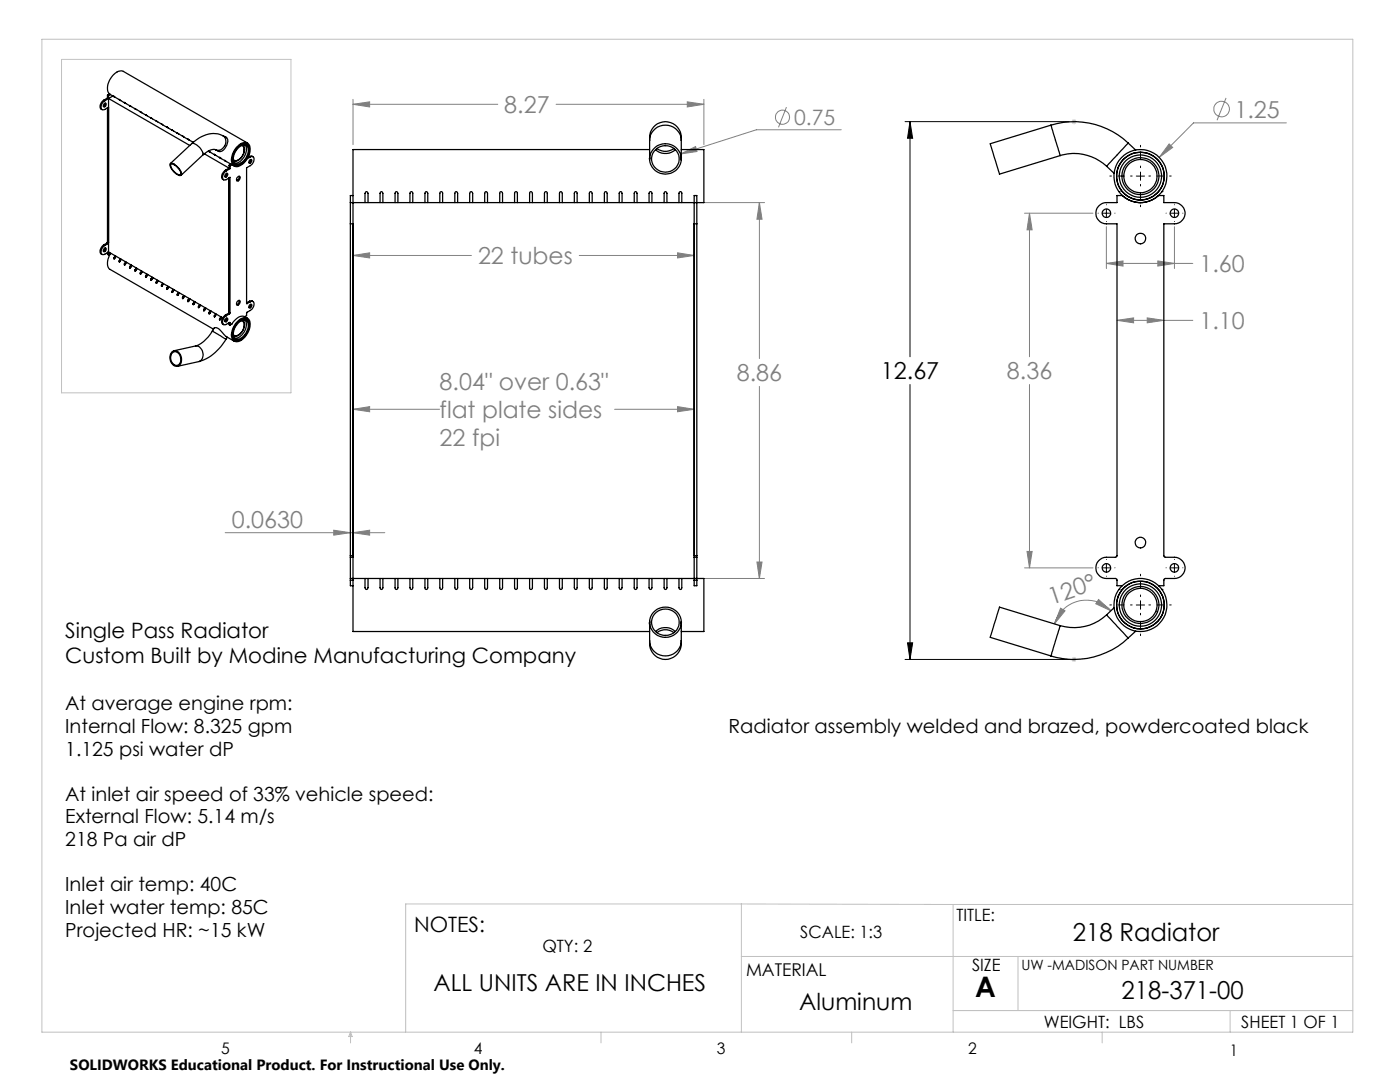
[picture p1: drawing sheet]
<svg xmlns="http://www.w3.org/2000/svg" width="279mm" height="216mm" viewBox="0 0 279 216" stroke-linecap="round" stroke-linejoin="round" font-family="sans-serif">
<g fill="none" stroke="#c0c0c0" stroke-width=".2">
<path d="M8.4 7.8h261.6v198.2h-261.6zM12.3 11.9h45.8v66.5h-45.8zM213.9 24.3h1M214 23.9l.7 .7M214.3 23.8v1M214.7 23.9l-.7 .7M213.9 131.6h1M214 131.2l.7 .7M214.3 131.1v1M214.7 131.2l-.7 .7M148 180.4v25.6M148 180.4h-67v25.6"/>
<path d="M148 190.9h122M148 180.4l42.2 .1M190.2 180.5v25.5M190.2 180.5h79.8M203.2 190.9v10.7M70 206v2.1M70 206l.3 .8h-.7zM119.9 206v2.1M170 206v2.1M190.2 201.6h79.8M220 206v2.1M245.5 201.6v4.4"/>
</g>
<g fill="none" stroke="#808080" stroke-width=".2">
<path d="M70.4 19.8v9.1M140.5 19.8v9.1M244.7 19.5l-1.8 4.5M70.4 20.8l3.4-.5v1zM70.4 20.8h28.9M111 20.8h29.5M135.8 30.7l3-1.5 .3 1zM137.2 20.3l3.3 .5-3.3 .5zM157 21.4l-1.6 4M167.9 25.9h-16.9l-15.2 4.8M233.3 28.7l.7 .7-2.6 2zM256.7 24.5h-18.5l-6.8 6.9"/>
<path d="M70.4 51l3.4-.6v1.1zM70.4 51h23.7M115.6 51h22.9M135.2 50.4l3.3 .6-3.3 .5zM139.5 40.4h13.1M151.6 40.4l.5 3.3h-1zM151.6 40.4v31.1M204.5 42.5h13.6M205.5 42.5l.5 3.4h-1zM205.5 42.5v28.7M220.8 52.6l3.3-.5v1zM220.8 45.2v8.4"/>
<path d="M220.8 52.6h17.3M231.1 52.1l3.3 .5-3.3 .5zM234.4 45.2v8.4M151.6 77.1v38.3M205.5 76.7v36.6M222.9 63.9l3.3-.5v1zM222.9 63.9h15.2M229 63.4l3.3 .5-3.3 .5zM70.4 81.7l3.4-.6v1.1zM70.4 81.7h17.3M122.7 81.7h15.8M135.2 81.1l3.3 .6-3.3 .5z"/>
<path d="M44.9 106.3h31.9M66.6 105.8l3.3 .5-3.3 .5zM70.4 106.3l3.4-.5v1zM139.5 115.4h13.1M151.1 112.1h1l-.5 3.3zM204.5 113.3h13.6M205 110h1l-.5 3.3zM219.3 119.6l2.4 2.3-3-1.4zM211.7 121.4l.8 .5-2.1 2.6zM221.7 121.9a6.7 6.7 0 0 0-11.3 2.6"/>
<circle cx="156.2" cy="23.4" r="1.41"/>
<circle cx="243.8" cy="21.8" r="1.55"/>
</g>
<g fill="none" stroke="#000" stroke-width=".2">
<path d="M180.6 24.3h32.8M181.6 24.3l.5 3.3h-1zM181.6 24.3v46.9M226.8 35.1h1.6M227.6 34.3v1.7M220 42.5h1.7M220.8 41.7v1.7M233.5 42.5h1.7M234.4 41.7v1.7M181.6 76.7v54.9M220 113.3h1.7M220.8 112.5v1.7"/>
<path d="M227.6 119.9v1.7M233.5 113.3h1.7M234.4 112.5v1.7M180.6 131.6h32.8M181.1 128.3h1l-.5 3.3zM226.8 120.7h1.6"/>
</g>
<path d="M225.9 35.1h-4.4M227.6 33.5v-4.5M227.6 36.8v4.4M229.3 35.1h4.4M227.6 119v-4.4M225.9 120.7h-4.4M227.6 122.4v4.4M229.3 120.7h4.4" fill="none" stroke="#000" stroke-width=".2" stroke-dasharray="15.2 1.3 1.3 1.3" stroke-dashoffset="14.9"/>
<g fill="none" stroke="#000" stroke-width=".2" stroke-dasharray="15.2 1.3 1.3 1.3">
<path d="M219.2 42.5h-.1M220.8 40.9v-.1M220.8 44.2h.1M222.5 42.5h.1M232.7 42.5h.1M234.4 40.9v-.1M234.4 44.2h.1M236.1 42.5h.1M219.2 113.3h-.1M220.8 111.6h.1M220.8 115h.1M222.5 113.3h.1"/>
<path d="M232.7 113.3h.1M234.4 111.6h.1M234.4 115h.1M236.1 113.3h.1"/>
</g>
<path d="M181.1 128.3h1l-.5 3.3zM181.6 24.3l.5 3.3h-1z" fill="#000"/>
<g fill="#808080">
<path d="M135.8 30.7l3-1.5 .3 1z"/>
<path d="M66.6 105.8l3.3 .5-3.3 .5zM70.4 106.3l3.4-.5v1zM151.6 40.4l.5 3.3h-1zM151.1 112.1h1l-.5 3.3zM233.3 28.7l-1.9 2.7 2.6-2zM205.5 42.5l.5 3.4h-1zM205 110h1l-.5 3.3z"/>
<path d="M220.8 52.6l3.3-.5v1zM231.1 52.1l3.3 .5-3.3 .5z"/>
<path d="M222.9 63.9l3.3-.5v1zM229 63.4l3.3 .5-3.3 .5z"/>
<path d="M70.4 81.7l3.4-.6v1.1zM135.2 81.1l3.3 .6-3.3 .5zM70.4 51l3.4-.6v1.1zM135.2 50.4l3.3 .6-3.3 .5z"/>
<path d="M137.2 20.3l3.3 .5-3.3 .5zM70.4 20.8l3.4-.5v1z"/>
<path d="M219.3 119.6l2.4 2.3-3-1.4zM211.7 121.4l.8 .5-2.1 2.6z"/>
</g>
<g fill="none" stroke="#000" stroke-width=".25">
<path d="M21.4 19.5l.3 .1M21.4 19.5l-.7 .5M21.4 19l.3 .1M21.4 19v.5M21.7 19.1v31.2l22.8 13.1M21.7 19.6l-.8 .5M21.7 19.6l16.2 9.4M21.8 18.8h.1M21.8 18.8l-.4 .2M22 18.8a2.21 2.21 0 0 1-.2-2.7 2.67 2.67 0 0 1 2.8-1.9l24.8 14.3M22 18.8l.8 .5M22 18.9l-.3 .2"/>
<path d="M22.5 19.2l-.8 .4M22.8 19.3l1 .6M22.8 19.2v.1M23.8 19.9l1.1 .7-.1-.1M23.8 19.9h.1M20.7 20a1.22 1.22 0 0 0-.5 1.8l.2 .1M20.7 20l.2 .1M20.8 20.7l.2-.1a.39 .39 0 0 1 .1 .5 .39 .39 0 0 1-.5 .1zM20.9 20.1a1.21 1.21 0 0 0-.5 1.8l.5-.1 .8-.4M21 20.6l-.2 .5-.2 .1M21.4 21.5v26.8M24.8 20.5l1.2 .7-.1-.1"/>
<path d="M24.8 20.5h.1M25.9 21.1l1.2 .7-.1-.1M25.9 21.1h.1M27 21.7l1.1 .7-.1-.1M27 21.7h.1M28 22.3l1.2 .7-.1-.1M28 22.3h.1M29.1 22.9l1.1 .7-.1-.1M29.1 22.9h.1M30.1 23.5l1.2 .7-.1-.1M30.1 23.5h.1M31.2 24.1l1 .7"/>
<path d="M31.2 24.1h.1M32.2 24.8l1.1 .6M32.2 24.7v.1M33.3 25.4l1.1 .6M33.3 25.3v.1M34 32.7v-.1a2.62 2.62 0 0 1 2.2 2.3 1.87 1.87 0 0 1-2-1.3l-.3-.7zM34.1 32.8a2.22 2.22 0 0 1 2 1.9 1 1 0 0 1-1.4-.5 1.39 1.39 0 0 1-.6-1.4zM34.4 26l1.1 .6h-.1M34.4 25.9v.1M35.4 26.6l1.1 .6h-.1M35.4 26.5v.1M36.4 27.2l1.2 .7-.1-.1"/>
<path d="M36.4 27.2h.1M37.5 27.8l1.1 .6M37.5 27.8h.1M38.3 28.6a2.58 2.58 0 0 1 2.2 2.2l-.1 .2M38.3 28.6l-4.3 4M38.6 28.4h.1M40.4 31l-4.2 4M40.8 30.7l4.9 2.8M41.6 30.2h.1M41.7 30.2l1.1 .6M41.7 30.2h.1M42.8 30.8l1.1 .6"/>
<path d="M42.8 30.8h.1M43 29.9l-.2-.1a3.3 3.3 0 0 0-2.4 1.2M43 29.9l.7 .3M43.9 31.4l1 .7M43.9 31.4h.1M44.4 27.1a5.3 5.3 0 0 0-5.9 1.4l-.2 .1M44.4 27.1a1.6 1.6 0 0 1 .5 2 1.6 1.6 0 0 1-1.9 .8M44.4 27.1l.7 .3M44.8 27.2l.1 .1a1.24 1.24 0 0 1 .2 1.9 1.17 1.17 0 0 1-1.6 .9M44.9 32.1l1.8 1M44.9 32v.1M44.9 27.3h.1"/>
<path d="M45 34a1.27 1.27 0 0 0-.5 1.8l.1 .1M45 34l.2 .1M45 34.7l.3-.1a.4 .4 0 0 1 .1 .5 .4 .4 0 0 1-.5 .1zM45.2 34.1a1.21 1.21 0 0 0-.5 1.8l.5-.1 .7-.4v27M45.3 34.6l-.1 .4-.3 .2M45.7 33.5h.1M45.7 33.5l.2 .2M45.7 33.5l-.7 .5M45.7 33l.2 .1M45.7 33v.5M45.7 35.5v26.8M45.9 33.1v.6"/>
<path d="M45.9 33.7l-.7 .4M46.1 32.8l-.4 .2M46.3 32.9l-.4 .2M46.6 31.9l.5 .2 .5-.2M47.2 29.4a1.81 1.81 0 0 1 2.3-.8 2.77 2.77 0 0 1-.4 3.4 1.92 1.92 0 0 1-2.5 1 2.51 2.51 0 0 1 .2-3zM47.6 35.2h.1a.51 .51 0 0 1 .2 .5 .51 .51 0 0 1-.5 .4 .5 .5 0 0 1-.2-.5 .5 .5 0 0 1 .4-.4zM47.6 29.3a1.15 1.15 0 0 1 1.1-.6 1.15 1.15 0 0 1 1 .9 3.3 3.3 0 0 1-2.4 3.4 1.4 1.4 0 0 1-.7-2.2l.5-1zM47.7 29.4a1.01 1.01 0 0 1 1.2-.5 1.01 1.01 0 0 1 .7 1.2 2.74 2.74 0 0 1-2.5 2.6 1.74 1.74 0 0 1-.1-2.5zM47.7 35.2l-.1 .5-.4 .3M48.2 29a1.26 1.26 0 0 1 .3 1.9l-.4 .6-.5 .4M48.5 28.9a2.2 2.2 0 0 1-1.8 3.3l-.1-.1M48.9 28.9a2.74 2.74 0 0 1-1.9 3.7l-.2-.1"/>
<path d="M49.8 31.2l.3-.1 .4 .2M49.8 31.2l.2 .1M49.8 31.2l-.3 .2M49.8 31.9l.3-.1a.4 .4 0 0 1 .1 .5 .4 .4 0 0 1-.5 .2zM50 31.3a.53 .53 0 0 1 .6 .1 .53 .53 0 0 1 .1 .7l-.4 .7-1.1 .7v27M50 31.3l-.7 .4M50.1 31.8l-.1 .4-.3 .3M70.4 39h-.5v1.4M70.4 39v1.4M129.6 28a3.2 3.2 0 0 1 3.2-3.7 3.2 3.2 0 0 1 3.2 3.7M129.6 31.4v.5M129.6 29.8h-59.2v9.2"/>
<path d="M129.6 28v3.8v-.2M129.6 28a3.2 3.2 0 0 1 3.2-3 3.2 3.2 0 0 1 3.2 3M130.4 29.8a3.1 3.1 0 0 1 4.9 .1 3.1 3.1 0 0 1-1.4 4.7 3.1 3.1 0 0 1-3.6-1.1 3.1 3.1 0 0 1 .1-3.7zM130.6 30.1a2.68 2.68 0 0 1 4.5 .1 2.68 2.68 0 0 1-1.8 4.1 2.64 2.64 0 0 1-2.8-1.1 2.64 2.64 0 0 1 .1-3.1zM130.8 29.8a2.83 2.83 0 0 0 4 0M131.1 29.6a2.83 2.83 0 0 0 3.4 0M136 29.8h4.5v10.6h-70.6M136 31.2l-.1 .7M136 28v3.7M209.7 25a15.7 15.7 0 0 1 15.4 3.5M209.7 25l-12.1 3.7 1.9 6 12.1-3.7M209.7 25l1.9 6"/>
<path d="M211.6 31a9.4 9.4 0 0 1 9.2 2.2M220.8 33.2l1.5 1.4M223.3 38.2h.1M225.1 28.5l-4.3 4.7M225.1 28.5l1.6 1.5M231.9 38.2h.1M20.7 48.9a1.27 1.27 0 0 0-.5 1.8l.2 .1M20.7 48.9l.2 .1M20.8 49.6l.2-.1a.39 .39 0 0 1 .1 .5 .39 .39 0 0 1-.5 .1zM20.9 49a1.21 1.21 0 0 0-.5 1.8l.5-.1 .6-.4M21 49.5l-.2 .5-.2 .1M21.3 48.5l.2 .1"/>
<path d="M21.3 48.5l-.6 .4M21.4 48.3l.3 .1-.2 .2M21.4 48.3l-.1 .2M21.4 50.4v.4l.3 .1M21.5 50.3l.2 .1M21.5 48.6l-.6 .4M21.7 50.9l.4-.3a2.83 2.83 0 0 0-.3 3.1l20.8 12M21.7 50.4v.5M22.8 51.4v.2M23 51l-.2 .4M23.1 51.1l-.3 .5M23.1 51.2l-.3 .4-.1-.1 .1-.1"/>
<path d="M23.8 52v.2M24 51.6l-.2 .4M24.1 51.7l-.3 .5M24.2 51.8l-.4 .5v-.3M24.8 52.6v.3M25 52.2l-.2 .4M25.2 52.3l-.3 .6M25.3 52.4l-.4 .5-.1-.3M25.9 53.2v.3M26.1 52.8l-.2 .4M26.2 52.9l-.2 .6M26.3 53l-.3 .5-.1-.1v-.2"/>
<path d="M27 53.8v.3M27.2 53.5l-.2 .3M27.3 53.6l-.3 .5M27.4 53.6l-.3 .5-.2-.1 .1-.2M28 54.4v.3M28.2 54.1l-.2 .3M28.4 54.2l-.4 .5M28.4 54.2l-.3 .5-.1-.3M29.3 54.7l-.2 .3M29.4 54.8l-.3 .5v-.3M29.5 54.8l-.4 .5v-.3M30.1 55.7v.2"/>
<path d="M30.3 55.3l-.2 .4M30.5 55.4l-.3 .5M30.6 55.4l-.4 .5-.1-.2M31.2 56.3v.2M31.4 55.9l-.2 .4M31.5 56l-.3 .5M31.6 56l-.3 .5h-.1v-.2M32.2 56.9v.2M32.5 56.5l-.3 .4M32.6 56.6l-.3 .5M32.6 56.6l-.3 .6-.1-.3M33.3 57.5v.2"/>
<path d="M33.5 57.1l-.2 .4M33.6 57.2l-.3 .5M33.7 57.2l-.4 .5v-.2M34.5 57.7l-.1 .4M34.7 57.8l-.3 .5v-.2M34.7 57.9l-.3 .4-.1-.1 .1-.1M35.4 58.7v.2M35.6 58.3l-.2 .4M35.7 58.4l-.2 .5M35.8 58.5l-.3 .4h-.2l.1-.2M36.4 59.3v.3M36.7 58.9l-.3 .4"/>
<path d="M36.8 59l-.3 .6M36.9 59.1l-.4 .5-.1-.3M37.7 59.5l-.2 .4M37.9 59.6l-.4 .6v-.3M37.9 59.7l-.3 .5-.1-.3M47.7 59.9l-.1 .6-.4 .3M69.9 40.4v4.3M69.9 44.7h.5M69.9 44.7v66.2M70.4 40.4v4.3M70.4 40.4h.1M70.4 44.7v66.2"/>
<path d="M72.8 40.4l.1-2a.28 .28 0 0 1 .4-.1 .28 .28 0 0 1 .1 .3v1.8M75.8 40.4l.1-2a.28 .28 0 0 1 .3-.1 .28 .28 0 0 1 .2 .3v1.8M78.8 40.4l.1-2a.28 .28 0 0 1 .3-.1 .28 .28 0 0 1 .2 .3v1.8M81.8 40.4v-2a.28 .28 0 0 1 .4-.1 .28 .28 0 0 1 .2 .3v1.8M84.8 40.4v-2a.28 .28 0 0 1 .4-.1 .28 .28 0 0 1 .2 .3v1.8M87.8 40.4v-2a.28 .28 0 0 1 .4-.1 .28 .28 0 0 1 .1 .3v1.8M90.8 40.4v-2a.28 .28 0 0 1 .4-.1 .28 .28 0 0 1 .1 .3v1.8M93.7 40.4l.1-2a.28 .28 0 0 1 .4-.1 .28 .28 0 0 1 .1 .3v1.8M96.7 40.4l.1-2a.28 .28 0 0 1 .3-.1 .28 .28 0 0 1 .2 .3v1.8M99.7 40.4l.1-2a.28 .28 0 0 1 .3-.1 .28 .28 0 0 1 .2 .3v1.8M102.7 40.4v-2a.28 .28 0 0 1 .4-.1 .28 .28 0 0 1 .2 .3v1.8M105.7 40.4v-2a.28 .28 0 0 1 .4-.1 .28 .28 0 0 1 .2 .3v1.8"/>
<path d="M108.7 40.4v-2a.28 .28 0 0 1 .3-.1 .28 .28 0 0 1 .2 .3v1.8M111.7 40.4v-2a.28 .28 0 0 1 .3-.1 .28 .28 0 0 1 .2 .3v1.8M114.6 40.4l.1-2a.28 .28 0 0 1 .3-.1 .28 .28 0 0 1 .2 .3v1.8M117.6 40.4l.1-2a.28 .28 0 0 1 .3-.1 .28 .28 0 0 1 .2 .3v1.8M120.6 40.4v-2a.28 .28 0 0 1 .4-.1 .28 .28 0 0 1 .2 .3v1.8M123.6 40.4v-2a.28 .28 0 0 1 .4-.1 .28 .28 0 0 1 .1 .3v1.8M126.6 40.4v-2a.28 .28 0 0 1 .4-.1 .28 .28 0 0 1 .1 .3v1.8M129.5 40.4l.1-2a.28 .28 0 0 1 .3-.1 .28 .28 0 0 1 .2 .3v1.8M132.5 40.4l.1-2a.28 .28 0 0 1 .3-.1 .28 .28 0 0 1 .2 .3v1.8M135.5 40.4v-2a.28 .28 0 0 1 .4-.1 .28 .28 0 0 1 .2 .3v1.8M138.5 40.4v4.3M138.5 40.4v-1.4h.6v5.7"/>
<path d="M138.5 40.4h.1M138.5 44.7h.6M138.5 44.7v66.2M139.1 44.7v66.2M227.5 40.4h.2M34.3 70.2a1.25 1.25 0 0 1 1.9 1.1 1.24 1.24 0 0 1-1.2 1.8 1.9 1.9 0 0 1-.7-2.9zM34.4 70.4a1.07 1.07 0 0 1 1.1 0 1.07 1.07 0 0 1 .6 1 .97 .97 0 0 1-.3 1.2 .97 .97 0 0 1-1.2 0 1.65 1.65 0 0 1-.2-2.2zM38.6 60.5v.3M38.8 60.1l-.2 .4M38.9 60.3l-.3 .5M39 60.3l-.3 .5-.2-.1 .1-.2M39 69a1.7 1.7 0 0 1 1.5 1.2 1.7 1.7 0 0 1-.6 1.8l-.2 .1"/>
<path d="M39 69l-4.3 1M39.6 61.1v.3M39.7 72.1l-4.3 1M39.8 60.8l-.2 .3M40 60.9l-.3 .5M40 60.9l-.3 .5-.1-.1v-.2M40.7 61.7v.3M40.9 61.4l-.2 .3M41 61.5l-.3 .5M41.1 61.5l-.4 .5v-.3M41.7 62.3l.1 .3 .3-.5-.3 .5M41.7 62.3v.3"/>
<path d="M41.9 62l-.2 .3M42.5 65.9l-1.3 1.7a4.5 4.5 0 0 1-2.2 1.4M42.7 65.5a.9 .9 0 0 1 1.3 .5l1 1.1 1.7 1M42.7 65.5l-.3 .6 2.7 1.6M43 62.6l-.2 .4M43.1 62.7l-.3 .5v-.2M43.2 62.7l-.3 .5h-.1v-.2M43.9 63.6v.2M44.1 63.2l-.2 .4M44.2 63.3l-.3 .5M44.2 63.3l-.3 .6v-.3M44.9 63.7l.3 .2"/>
<path d="M45 62.9a1.27 1.27 0 0 0-.5 1.8l.1 .1M45 62.9l.2 .1M45 63.6l.3-.1a.4 .4 0 0 1 .1 .5 .4 .4 0 0 1-.5 .1zM45.1 67.7a9.5 9.5 0 0 1-5.4 4.4M45.1 63.8l-.2 .3M45.2 63a1.21 1.21 0 0 0-.5 1.8l.5-.1 .6-.4M45.3 63.5l-.1 .4-.3 .2M45.4 67.3l-.3 .4M45.6 62.5l.2 .1M45.6 62.5l-.6 .4M45.7 62.3l-.1 .2M45.7 64.4v.4l.2 .1"/>
<path d="M45.7 62.3l.2 .1M45.8 64.3l.1 .1M45.8 62.6l-.6 .4M45.9 62.4l-.1 .2M45.9 64.4v.5M47.2 64.3a1.81 1.81 0 0 1 2.3-.7 2.73 2.73 0 0 1-.4 3.4 1.9 1.9 0 0 1-2.5 1 2.51 2.51 0 0 1 .2-3.1zM47.4 60.1l.3-.2a.51 .51 0 0 1 .2 .6 .51 .51 0 0 1-.5 .4l-.2-.2zM47.6 64.2a1.29 1.29 0 0 1 2-.2 3.2 3.2 0 0 1-2.3 3.9 1.14 1.14 0 0 1-.9-1.5l.5-1.3zM47.7 64.3a1.03 1.03 0 0 1 1.8 .2 2.88 2.88 0 0 1-2.2 3.2 1.08 1.08 0 0 1-.7-1.6l.4-1zM48.2 64a1.15 1.15 0 0 1 .3 1.7 1.49 1.49 0 0 1-1.9 1.2v-.1M48.5 63.9a2.11 2.11 0 0 1-.9 3l-.4 .2h-.6M48.9 63.2a2.29 2.29 0 0 0-2.6 1.5l-.4 .2"/>
<path d="M48.9 63.2l.5 .3M48.9 63.9a2.64 2.64 0 0 1-2.1 3.6M49.2 60.5l.1 .1M49.8 60.1l.3-.1 .4 .2M49.8 60.1l.2 .1M49.8 60.1l-.6 .3M49.8 60.8l.3-.1a.4 .4 0 0 1 .1 .5 .4 .4 0 0 1-.5 .2zM50 60.2a.53 .53 0 0 1 .6 .1 .53 .53 0 0 1 .1 .7l-.4 .7-1 .6-.1 .7-.3 .2M50 60.2l-.7 .4M50.1 60.7l-.1 .4-.3 .2M69.9 111.2v4.2M69.9 110.9v.3"/>
<path d="M69.9 115.4v.4M69.9 115.4h70.6v10.6h-4.5M69.9 111.2h.5M69.9 110.9h.5M69.9 115.8h.5M69.9 115.8v1.1h.5M70.4 111.2v4.6M70.4 110.9v.3M70.4 116.9v9.1h59.2M70.4 115.8v1.1M72.8 115.4v1.9a.3 .3 0 0 0 .2 .3 .3 .3 0 0 0 .3-.1l.1-2.1M75.8 115.4v1.9l.3 .3 .2-.1 .1-.2v-1.9"/>
<path d="M78.8 115.4v1.9a.28 .28 0 0 0 .2 .3 .28 .28 0 0 0 .4-.2v-2M81.8 115.4v1.9l.3 .3 .2-.1 .1-.2v-1.9M84.8 115.4v1.9a.28 .28 0 0 0 .2 .3 .28 .28 0 0 0 .3-.2l.1-2M87.8 115.4v1.9l.2 .3 .2-.1 .1-.2v-1.9M90.8 115.4v1.9l.2 .3 .2-.1 .1-.2v-1.9M93.7 115.4v1.9a.3 .3 0 0 0 .2 .3 .3 .3 0 0 0 .3-.1l.1-2.1M96.7 115.4v1.9l.2 .3 .3-.1 .1-.2v-1.9M99.7 115.4v1.9a.28 .28 0 0 0 .2 .3 .28 .28 0 0 0 .4-.2v-2M102.7 115.4v1.9l.2 .3 .3-.1 .1-.2v-1.9M105.7 115.4v1.9a.28 .28 0 0 0 .2 .3 .28 .28 0 0 0 .3-.2l.1-2M108.7 115.4v1.9l.2 .3 .2-.1 .1-.2v-1.9M111.7 115.4v1.9l.2 .3 .2-.1 .1-.2v-1.9"/>
<path d="M114.6 115.4v1.9a.3 .3 0 0 0 .2 .3 .3 .3 0 0 0 .3-.1l.1-2.1M117.6 115.4v1.9l.2 .3 .3-.1 .1-.2v-1.9M120.6 115.4v1.9a.28 .28 0 0 0 .2 .3 .28 .28 0 0 0 .3-.2l.1-2M123.6 115.4v1.9l.2 .3 .2-.1 .1-.2v-1.9M126.6 115.4v1.9a.28 .28 0 0 0 .2 .3 .28 .28 0 0 0 .3-.2v-2M129.5 115.4v1.9l.3 .3 .2-.1 .1-.2v-1.9M132.5 115.4v1.9a.28 .28 0 0 0 .2 .3 .28 .28 0 0 0 .4-.2v-2M135.5 115.4v1.9a.3 .3 0 0 0 .1 .3 .3 .3 0 0 0 .4-.1l.1-2.1M138.5 111.2v4.6M138.5 110.9v.3M138.5 111.2h.6M138.5 110.9h.6"/>
<path d="M138.5 115.8h.6M138.5 115.8v1.1h.6v-1.1M139.1 111.2v4.6M139.1 110.9v.3M223.3 117.6h.1M224 116.9h-1.1v-1.3l-.3-.2a4 4 0 0 1-3-.4 2.13 2.13 0 0 1-.8-2.3 2.13 2.13 0 0 1 2-1.5h1.9l.2-.2v-66.3a4.4 4.4 0 0 1-3.3-.4 2.13 2.13 0 0 1-.8-2.4 2.13 2.13 0 0 1 2-1.5h2.1v-1.4h1.1a5.3 5.3 0 0 0 7.2 0h1.1v1.4a4 4 0 0 1 3.3 .5 2.1 2.1 0 0 1 .8 2.3 2.1 2.1 0 0 1-2 1.5h-2.1v66.2l.3 .3a3.7 3.7 0 0 1 3 .4 2.1 2.1 0 0 1 .8 2.4 2.1 2.1 0 0 1-2 1.4h-1.9l-.2 .3v1.2h-1.1M231.9 117.6h.1M129.6 124.2h.1M129.6 127.8a3.2 3.2 0 0 0 3.2 3.8 3.2 3.2 0 0 0 3.2-3.8M129.6 127.8a3.2 3.2 0 0 0 3.2 3.1 3.2 3.2 0 0 0 3.2-3.1M129.6 124.1v3.7M129.7 123.9l-.1 .7"/>
<path d="M130.4 122.2a3.1 3.1 0 0 1 4.3-.4 3.1 3.1 0 0 1 .5 4.3 3.1 3.1 0 0 1-4.3 .4 3.1 3.1 0 0 1-.5-4.3zM130.6 122.6a2.7 2.7 0 0 1 4.1-.3 2.7 2.7 0 0 1-.4 4.1 2.7 2.7 0 0 1-3.5-.4 2.7 2.7 0 0 1-.2-3.4zM130.8 126a2.83 2.83 0 0 1 4 0M131.1 126.2a2.83 2.83 0 0 1 3.4 0M136 124v.4M136 124.1v3.7M136 124.1v.1M211.6 124.8l-12.1-3.7-1.1 3.6-.8 2.5 12.1 3.7M211.6 124.8l-1.9 6.1M220.8 122.7a9.6 9.6 0 0 1-9.2 2.1M220.8 122.7l4.3 4.6M222.3 121.3l-1.5 1.4"/>
<path d="M225.1 127.3a15.8 15.8 0 0 1-15.4 3.6M226.7 125.9l-1.6 1.4"/>
<circle cx="227.6" cy="35.1" r="3.3"/>
<circle cx="227.6" cy="35.1" r="4.8"/>
<circle cx="227.6" cy="35.2" r="4.7"/>
<circle cx="227.6" cy="35.1" r="4.2"/>
<circle cx="227.6" cy="35.1" r="5.3"/>
<circle cx="227.6" cy="35.1" r="3.7"/>
<circle cx="220.8" cy="42.6" r=".84"/>
<circle cx="227.6" cy="47.6" r="1.06"/>
<circle cx="234.4" cy="42.5" r=".85"/>
<circle cx="220.8" cy="113.3" r=".84"/>
<circle cx="227.6" cy="108.3" r="1.06"/>
<circle cx="234.4" cy="113.3" r=".85"/>
<circle cx="227.6" cy="120.7" r="3.7"/>
<circle cx="227.6" cy="120.7" r="5.3"/>
<circle cx="227.6" cy="120.7" r="4.7"/>
<circle cx="227.6" cy="120.7" r="4.2"/>
<circle cx="227.6" cy="120.7" r="3.3"/>
</g>
<text font-size="5.6" x="194.6" y="199">A</text>
<g font-size="4.9">
<text x="214.1" y="187.7">218 Radiator</text>
<text x="223.8" y="199.4">218-371-00</text>
</g>
<g font-size="4.7" fill="#808080">
<text x="100.6" y="22.6">8.27</text>
<text x="246.4" y="23.5">1.25</text>
<text x="95.4" y="52.7">22 tubes</text>
<text x="239.4" y="54.3">1.60</text>
<text x="239.4" y="65.7">1.10</text>
<text x="87.7" y="77.9">8.04&quot; over 0.63&quot;</text>
<text x="147" y="76.1">8.86</text>
<text x="201" y="75.7">8.36</text>
<text x="87.7" y="83.4">flat plate sides</text>
<text x="87.7" y="89">22 fpi</text>
<text x="46.3" y="105.3">0.0630</text>
<text x="209.8" y="120.6" transform="rotate(-18 209.8 120.6)">120°</text>
</g>
<g font-size="4.7">
<text x="175.8" y="75.7">12.67</text>
<text x="86.5" y="197.8">ALL UNITS ARE IN INCHES</text>
<text x="159.5" y="201.4">Aluminum</text>
</g>
<text font-size="4.2" fill="#808080" x="158.5" y="24.9">0.75</text>
<g font-size="4.2">
<text x="13" y="127.4">Single Pass Radiator</text>
<text x="13" y="132.3">Custom Built by Modine Manufacturing Company</text>
<text x="82.6" y="185.9">NOTES:</text>
</g>
<g font-size="3.9">
<text x="13" y="141.7">At average engine rpm:</text>
<text x="13" y="146.2">Internal Flow: 8.325 gpm</text>
<text x="145.4" y="146.2">Radiator assembly welded and brazed, powdercoated black</text>
<text x="13" y="150.8">1.125 psi water dP</text>
<text x="13" y="159.8">At inlet air speed of 33% vehicle speed:</text>
<text x="13" y="164.3">External Flow: 5.14 m/s</text>
<text x="13" y="168.8">218 Pa air dP</text>
<text x="13" y="177.9">Inlet air temp: 40C</text>
<text x="13" y="182.4">Inlet water temp: 85C</text>
<text x="13" y="186.9">Projected HR: ~15 kW</text>
</g>
<text font-size="3.5" x="148.9" y="194.7">MATERIAL</text>
<g font-size="3.4">
<text x="190.9" y="183.8">TITLE:</text>
<text x="108.2" y="190.1">QTY: 2</text>
<text x="159.7" y="187.1">SCALE: 1:3</text>
<text x="194" y="193.8">SIZE</text>
<text x="208.3" y="205.1">WEIGHT: LBS</text>
<text x="247.7" y="205.1">SHEET 1 OF 1</text>
</g>
<g font-size="3.2">
<text x="44.2" y="210.4">5</text>
<text x="94.6" y="210.3">4</text>
<text x="143.1" y="210.4">3</text>
<text x="193.2" y="210.3">2</text>
<text x="245.4" y="210.6">1</text>
</g>
<text font-size="3" x="14" y="213.5">SOLIDWORKS Educational Product. For Instructional Use Only.</text>
<text font-size="2.8" x="203.8" y="193.5">UW -MADISON PART NUMBER</text>
</svg>
